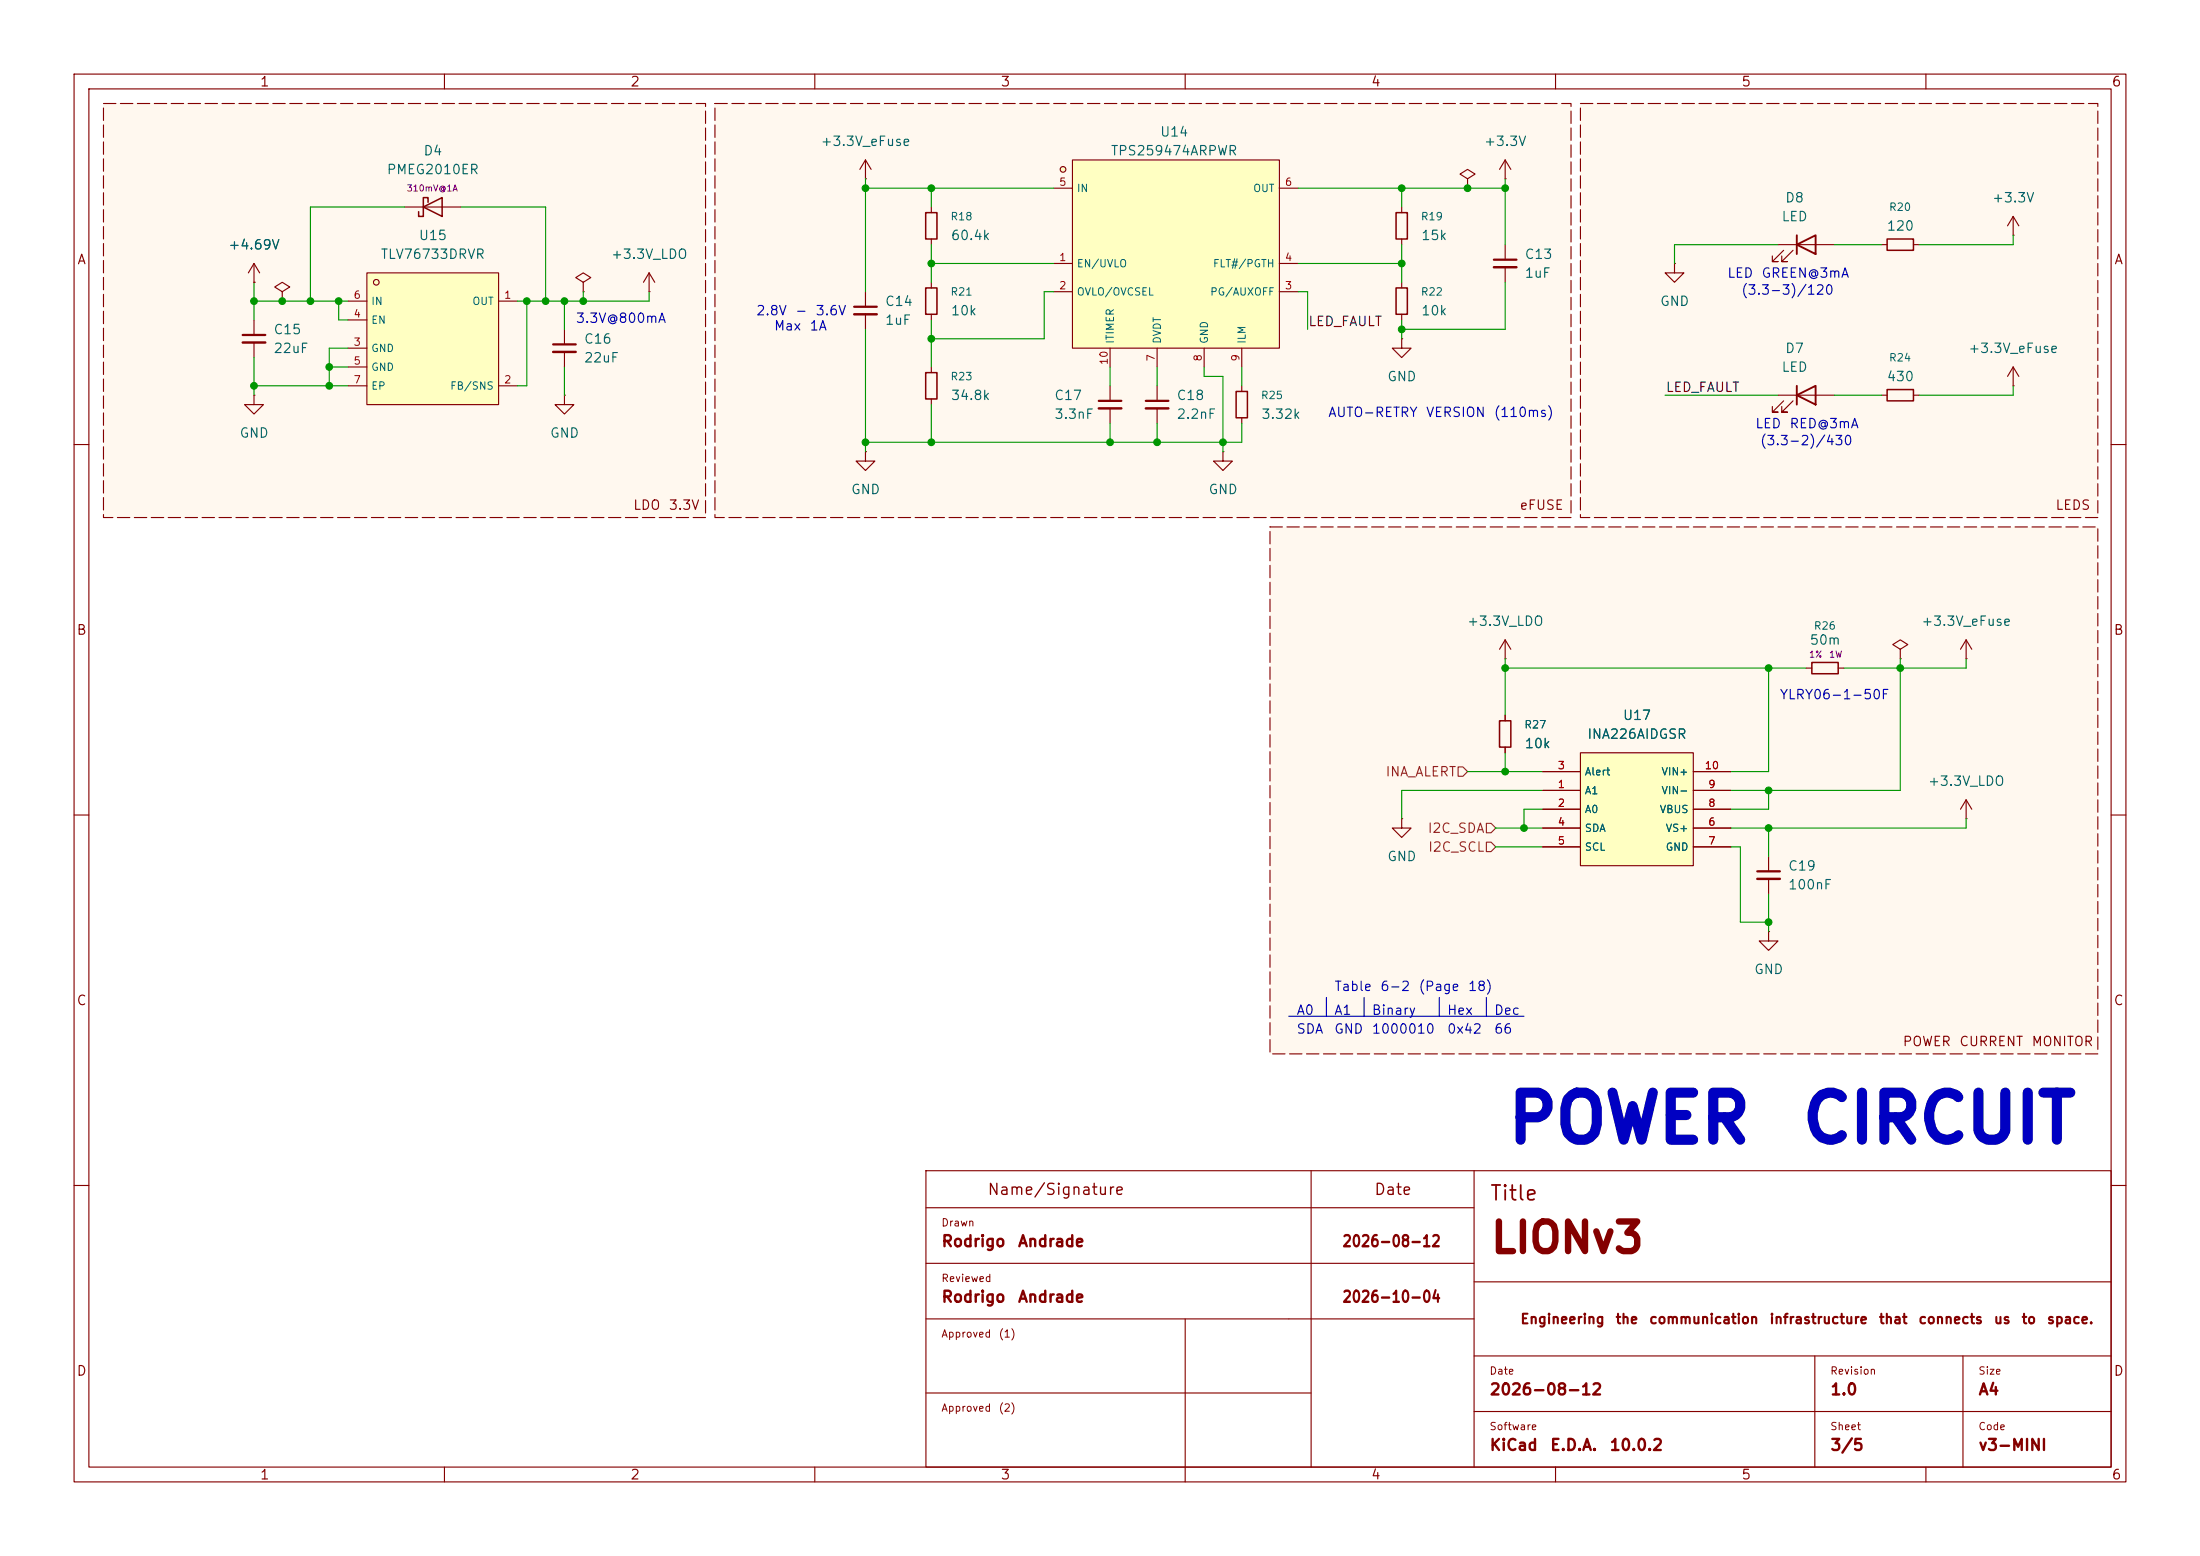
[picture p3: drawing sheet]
<svg xmlns="http://www.w3.org/2000/svg" width="297mm" height="210mm" viewBox="0 0 297 210" stroke-linecap="round" stroke-linejoin="round" font-family="sans-serif">
<g fill="none" stroke="#840000" stroke-width=".15">
<path d="M10 10h277v190h-277zM12 12h273v186h-273zM60 10v2M110 10v2M160 10v2M210 10v2M260 10v2M10 60h2M285 60h2M10 110h2M285 110h2M125 158h160v40h-160z"/>
<path d="M177 158v40M199 158v40M10 160h2M125 178h74M125 163h74M125 170.5h74M160 178v22M199 173h86M285 160h2M60 198v2M110 198v2M125 188h52"/>
<path d="M199 183h86M199 190.5h86M210 198v2M245 183v15M260 198v2M265 183v15"/>
</g>
<g fill="#fff8ef">
<path d="M96.5 14h115.6v55.9h-115.6z"/>
<path d="M171.4 71.1h111.8v71.1h-111.8z"/>
<path d="M14 14h81.2v55.9h-81.2z"/>
<path d="M213.4 14h69.8v55.9h-69.8z"/>
</g>
<path d="M115.3 41.4h3.1M148.3 54.1h3.1M154.7 54.1h3" fill="none" stroke="#840000" stroke-width=".3"/>
<path d="M115.3 42.4h3.1M148.3 55.1h3.1M154.7 55.1h3" fill="none" stroke="#840000" stroke-width=".33"/>
<g fill="none" stroke="#840000" stroke-width=".15">
<path d="M78.7 38.1l1.1-.6-1.1-.7-1 .7 1 .6v1.3M78.7 39.4h.1M87.6 39.4h.1M87.6 36.8l-.7 1.3M87.6 36.8l.8 1.3M87.6 36.8v2.6M116.8 39.4v2M189.2 27.9v.8M189.2 32.3v.7M189.2 38.1v.8M116.8 42.4v2.1M125.7 49.5v.8"/>
<path d="M125.7 53.8v.8M149.9 52.1v2M149.9 55.1v2.1M156.2 52.1v2M156.2 55.1v2.1M167.6 52.1v.7M167.6 56.4v.8M189.2 45.7v1.3h1.3l-1.3 1.3-1.2-1.3h1.2M189.2 45.7h.1M189.2 42.4v.8M254 53.3h.8M258.3 53.3h.8"/>
<path d="M271.8 52.1h.1M271.8 49.5l-.8 1.3M271.8 49.5l.7 1.3M271.8 49.5v2.6M116.8 61v1.2h1.3l-1.3 1.3-1.2-1.3h1.2M116.8 61h.1M165.1 61v1.2h1.3l-1.3 1.3-1.3-1.3h1.3M165.1 61h.1M243.8 90.2h.8M248.2 90.2h.7M256.5 87.6l1.1-.6-1.1-.6-1 .6 1 .6v1.3M256.5 88.9h.1"/>
</g>
<path d="M188.5 38.9h1.5v3.5h-1.5zM188.5 28.7h1.5v3.6h-1.5zM125 50.3h1.5v3.5h-1.5zM166.9 52.8h1.5v3.6h-1.5zM254.8 52.6h3.5v1.5h-3.5zM244.6 89.4h3.6v1.5h-3.6z" fill="none" stroke="#840000" stroke-width=".2"/>
<circle cx="143.5" cy="22.9" r=".38" fill="#ffffc2" stroke="#ffffc2" stroke-width=".14"/>
<path d="M144.8 21.6h27.9v25.4h-27.9z" fill="#ffffc2"/>
<g fill="none" stroke="#840000" stroke-width=".15">
<path d="M34.3 38.1h.1M34.3 35.6l-.8 1.2M34.3 35.6l.8 1.2M34.3 35.6v2.5M38.1 39.4l1-.7-1-.6-1 .6 1 .7v1.2M54.6 27.9h7.6M116.8 24.1h.1M116.8 21.6l-.7 1.3M116.8 21.6l.8 1.3M116.8 21.6v2.5M125.7 27.9v.8M125.7 32.3v.7"/>
<path d="M125.7 38.1v.8M142.2 35.6h2.6M142.2 39.4h2.6M142.2 25.4h2.6M144.8 21.6h27.9v25.4h-27.9zM172.7 35.6h2.6M172.7 39.4h2.6M172.7 25.4h2.6M198.1 24.1l1-.6-1-.6-1 .6 1 .6v1.3M198.1 25.4h.1M203.2 24.1h.1M203.2 21.6l-.8 1.3"/>
<path d="M203.2 21.6l.8 1.3M203.2 21.6v2.5M203.2 33v2.1M203.2 36.1v2M34.3 53.3v1.3h1.3l-1.3 1.3-1.3-1.3h1.3M34.3 53.3h.1M34.3 43.2v2M34.3 46.2v2.1M38.1 40.6h.1M76.2 44.5v2M76.2 47.5v2M125.7 42.4v.8"/>
<path d="M149.9 47v2.5M156.2 47v2.5M162.6 47v2.5M167.6 47v2.5"/>
<circle cx="143.5" cy="22.9" r=".38"/>
</g>
<path d="M201.7 35.1h3M32.8 45.2h3M74.7 46.5h3" fill="none" stroke="#840000" stroke-width=".3"/>
<path d="M201.7 36.1h3M32.8 46.2h3M74.7 47.5h3" fill="none" stroke="#840000" stroke-width=".33"/>
<path d="M57.1 27.9l2.6-1.2v2.5zM57.8 27.3v-.6h-.7v2.5h-.6v-.6M125 28.7h1.5v3.6h-1.5zM125 38.9h1.5v3.5h-1.5z" fill="none" stroke="#840000" stroke-width=".2"/>
<path d="M49.5 36.8h17.8v17.8h-17.8z" fill="#ffffc2"/>
<circle cx="50.8" cy="38.1" r=".38" fill="#ffffc2" stroke="#ffffc2" stroke-width=".14"/>
<g fill="none" stroke="#840000" stroke-width=".15">
<path d="M49.5 36.8h17.8v17.8h-17.8zM226.1 35.6v1.2h1.2l-1.2 1.3-1.3-1.3h1.3M226.1 35.6h.1M240 33h7.6M240.8 33.8l-1.5 1.5h.7h-.7v-.8M242.1 33.8l-1.6 1.5h.8h-.8v-.8M254 33h.8M258.3 33h.8M271.8 31.8h.1M271.8 29.2l-.8 1.3M271.8 29.2l.7 1.3M271.8 29.2v2.6"/>
<path d="M47 40.6h2.5M47 52.1h2.5M47 47h2.5M47 49.5h2.5M47 43.2h2.5M67.3 40.6h2.5M67.3 52.1h2.5M76.2 53.3v1.3h1.3l-1.3 1.3-1.3-1.3h1.3M76.2 53.3h.1M240 53.3h7.6M240.8 54.1l-1.5 1.5h.7h-.7v-.7M242.1 54.1l-1.6 1.5h.8h-.8v-.7"/>
<path d="M203.2 88.9h.1M203.2 86.4v2.5M203.2 96.5v.8M203.2 86.4l-.8 1.2M203.2 86.4l.8 1.2M189.2 110.5v1.3h1.3l-1.3 1.2-1.2-1.2h1.2M189.2 110.5h.1M203.2 100.8v.8M238.8 115.6v2M238.8 118.6v2.1"/>
<circle cx="50.8" cy="38.1" r=".38"/>
</g>
<path d="M254.8 32.3h3.5v1.5h-3.5zM202.4 97.3h1.6v3.5h-1.6z" fill="none" stroke="#840000" stroke-width=".2"/>
<path d="M242.6 33l2.5-1.2v2.5zM242.6 31.8v2.5M242.6 53.3l2.5-1.2v2.5zM242.6 52.1v2.5" fill="none" stroke="#840000" stroke-width=".25"/>
<path d="M237.2 117.6h3.1" fill="none" stroke="#840000" stroke-width=".3"/>
<path d="M237.2 118.6h3.1" fill="none" stroke="#840000" stroke-width=".33"/>
<path d="M213.4 101.6h15.2v15.2h-15.2z" fill="#ffffc2"/>
<g fill="none" stroke="#840000" stroke-width=".15">
<path d="M34.3 38.1h.1M38.1 40.6h.1M203.2 96.5v.8M265.4 88.9h.1M265.4 86.4l-.7 1.2M265.4 86.4l.8 1.2M265.4 86.4v2.5M203.2 100.8v.8M208.3 106.7h5.1M208.3 109.2h5.1M208.3 104.1h5.1M208.3 111.8h5.1"/>
<path d="M208.3 114.3h5.1M213.4 101.6h15.2v15.2h-15.2zM228.6 106.7h5.1M228.6 109.2h5.1M228.6 104.1h5.1M228.6 111.8h5.1M228.6 114.3h5.1M265.4 110.5h.1M265.4 108v2.5M265.4 108l-.7 1.2M265.4 108l.8 1.2M238.8 125.7v1.3h1.2l-1.2 1.3-1.3-1.3h1.3"/>
<path d="M238.8 125.7h.1"/>
</g>
<path d="M196.8 103.5h.7l.6 .6-.6 .7h-.7zM200.7 113.7h.6l.6 .6-.6 .6h-.6zM200.7 111.1h.6l.6 .7-.6 .6h-.6z" fill="none" stroke="#725600" stroke-width=".15"/>
<path d="M174 137.2h31.7M179.1 134.6v2.6M184.1 134.6v2.6M194.3 134.6v2.6M200.7 134.6v2.6" fill="none" stroke="#0000c2" stroke-width=".15"/>
<g fill="none" stroke="#009600" stroke-width=".15">
<path d="M34.3 38.1v5.1M54.6 27.9h-12.7v12.7M62.2 27.9h11.5v12.7M78.7 39.4v1.2M87.6 39.4v1.2h-17.8M116.8 25.4h25.4M116.8 24.1v15.3M125.7 25.4v2.5M125.7 33v5.1M125.7 35.6h16.5M142.2 39.4h-1.2v6.3h-15.3M175.3 25.4h27.9"/>
<path d="M175.3 39.4h1.2v5.1M175.3 35.6h13.9M189.2 25.4v2.5M189.2 33v5.1M203.2 24.1v8.9M203.2 38.1v6.4h-14M240 33h-13.9v2.6M247.6 33h6.4M271.8 31.8v1.2h-12.7M34.3 40.6h12.7M34.3 52.1h12.7M34.3 48.3v5"/>
<path d="M44.4 49.5h2.6M45.7 40.6v2.6h1.3M47 47h-2.6v5.1M71.1 40.6v11.5h-1.3M76.2 40.6v3.9M76.2 49.5v3.8M116.8 44.5v16.5M125.7 43.2v6.3M125.7 54.6v5.1M149.9 49.5v2.6M149.9 57.2v2.5M156.2 49.5v2.6"/>
<path d="M156.2 57.2v2.5M162.6 49.5v1.3h2.5v10.2M167.6 57.2v2.5h-50.8M167.6 49.5v2.6M189.2 43.2v2.5M224.8 53.3h15.2M247.6 53.3h6.4M271.8 52.1v1.2h-12.7M203.2 88.9v7.6M203.2 90.2h40.6M238.8 90.2v13.9h-5.1M256.5 88.9v17.8h-22.8"/>
<path d="M265.4 88.9v1.3h-16.5M198.1 104.1h10.2M201.9 114.3h6.4M201.9 111.8h6.4M203.2 101.6v2.5M208.3 106.7h-19.1v3.8M208.3 109.2h-2.6v2.6M233.7 114.3h1.2v10.2h3.9M238.8 106.7v2.5h-5.1M238.8 111.8v3.8M265.4 110.5v1.3h-31.7M238.8 120.7v5"/>
</g>
<path d="M14 14h81.2v55.9h-81.2zM96.5 14h115.6v55.9h-115.6zM213.4 14h69.8v55.9h-69.8zM171.4 71.1h111.8v71.1h-111.8z" fill="none" stroke="#840000" stroke-width=".15" stroke-dasharray="1.7 .6"/>
<g fill="#009600" stroke="#009600" stroke-width=".14">
<circle cx="125.7" cy="45.7" r=".46"/>
<circle cx="125.7" cy="35.6" r=".46"/>
<circle cx="205.7" cy="111.8" r=".46"/>
<circle cx="238.8" cy="124.5" r=".46"/>
<circle cx="203.2" cy="90.2" r=".46"/>
<circle cx="203.2" cy="104.1" r=".46"/>
<circle cx="45.7" cy="40.6" r=".46"/>
<circle cx="34.3" cy="40.6" r=".46"/>
<circle cx="41.9" cy="40.6" r=".46"/>
<circle cx="38.1" cy="40.6" r=".46"/>
<circle cx="34.3" cy="52.1" r=".46"/>
<circle cx="44.4" cy="49.5" r=".46"/>
<circle cx="44.4" cy="52.1" r=".46"/>
<circle cx="76.2" cy="40.6" r=".46"/>
<circle cx="73.7" cy="40.6" r=".46"/>
<circle cx="71.1" cy="40.6" r=".46"/>
<circle cx="203.2" cy="25.4" r=".46"/>
<circle cx="189.2" cy="35.6" r=".46"/>
<circle cx="189.2" cy="44.5" r=".46"/>
<circle cx="198.1" cy="25.4" r=".46"/>
<circle cx="189.2" cy="25.4" r=".46"/>
<circle cx="78.7" cy="40.6" r=".46"/>
<circle cx="116.8" cy="59.7" r=".46"/>
<circle cx="125.7" cy="25.4" r=".46"/>
<circle cx="116.8" cy="25.4" r=".46"/>
<circle cx="125.7" cy="59.7" r=".46"/>
<circle cx="165.1" cy="59.7" r=".46"/>
<circle cx="156.2" cy="59.7" r=".46"/>
<circle cx="149.9" cy="59.7" r=".46"/>
<circle cx="238.8" cy="90.2" r=".46"/>
<circle cx="256.5" cy="90.2" r=".46"/>
<circle cx="238.8" cy="106.7" r=".46"/>
<circle cx="238.8" cy="111.8" r=".46"/>
</g>
<g font-size="6.3" fill="#0000c2">
<text x="203.1" y="155.7">POWER</text>
<text x="242.9" y="155.7">CIRCUIT</text>
</g>
<text font-size="4" fill="#840000" x="201" y="170.1">LIONv3</text>
<text font-size="2" fill="#840000" x="201" y="162.5">Title</text>
<g font-size="1.5" fill="#840000">
<text x="133.2" y="161.7">Name/Signature</text>
<text x="185.4" y="161.7">Date</text>
<text x="127" y="168.7">Rodrigo</text>
<text x="137.3" y="168.7">Andrade</text>
<text x="181.1" y="168.7">2026-08-12</text>
<text x="127" y="176.2">Rodrigo</text>
<text x="137.3" y="176.2">Andrade</text>
<text x="181.1" y="176.2">2026-10-04</text>
<text x="201" y="188.7">2026-08-12</text>
<text x="247" y="188.7">1.0</text>
<text x="267" y="188.7">A4</text>
<text x="201" y="196.2">KiCad</text>
<text x="209.2" y="196.2">E.D.A.</text>
<text x="217.2" y="196.2">10.0.2</text>
<text x="247" y="196.2">3/5</text>
<text x="267" y="196.2">v3-MINI</text>
</g>
<g font-size="1.3" fill="#840000">
<text x="35" y="12">1</text>
<text x="85" y="12">2</text>
<text x="135" y="12">3</text>
<text x="185" y="12">4</text>
<text x="235" y="12">5</text>
<text x="285" y="12">6</text>
<text x="10.3" y="36">A</text>
<text x="285.3" y="36">A</text>
<text x="85.4" y="69.1">LDO</text>
<text x="90.2" y="69.1">3.3V</text>
<text x="205.1" y="69.1">eFUSE</text>
<text x="277.4" y="69.1">LEDS</text>
<text x="10.3" y="86">B</text>
<text x="285.3" y="86">B</text>
<text x="10.3" y="136">C</text>
<text x="285.3" y="136">C</text>
<text x="256.8" y="141.5">POWER</text>
<text x="264.4" y="141.5">CURRENT</text>
<text x="274.2" y="141.5">MONITOR</text>
<text x="205.2" y="179">Engineering</text>
<text x="218" y="179">the</text>
<text x="222.5" y="179">communication</text>
<text x="238.8" y="179">infrastructure</text>
<text x="253.5" y="179">that</text>
<text x="258.9" y="179">connects</text>
<text x="269.1" y="179">us</text>
<text x="272.8" y="179">to</text>
<text x="276.2" y="179">space.</text>
<text x="10.3" y="186">D</text>
<text x="285.3" y="186">D</text>
<text x="35" y="200">1</text>
<text x="85" y="200">2</text>
<text x="135" y="200">3</text>
<text x="185" y="200">4</text>
<text x="235" y="200">5</text>
<text x="285" y="200">6</text>
</g>
<g font-size="1.3" fill="#006464">
<text x="52.1" y="23.8">PMEG2010ER</text>
<text x="57.1" y="21.3">D4</text>
<text x="110.7" y="20">+3.3V_eFuse</text>
<text x="149.9" y="21.3">TPS259474ARPWR</text>
<text x="156.5" y="18.8">U14</text>
<text x="200.3" y="20">+3.3V</text>
<text x="240.9" y="27.6">D8</text>
<text x="268.8" y="27.6">+3.3V</text>
<text x="30.7" y="34">+4.69V</text>
<text x="51.3" y="35.3">TLV76733DRVR</text>
<text x="56.4" y="32.7">U15</text>
<text x="82.4" y="35.3">+3.3V_LDO</text>
<text x="128.3" y="32.7">60.4k</text>
<text x="191.8" y="32.7">15k</text>
<text x="205.7" y="35.3">C13</text>
<text x="240.4" y="30.2">LED</text>
<text x="254.6" y="31.5">120</text>
<text x="119.4" y="41.6">C14</text>
<text x="205.7" y="37.8">1uF</text>
<text x="224" y="41.6">GND</text>
<text x="36.8" y="45.4">C15</text>
<text x="36.8" y="48">22uF</text>
<text x="78.7" y="46.7">C16</text>
<text x="119.4" y="44.2">1uF</text>
<text x="128.3" y="42.9">10k</text>
<text x="191.8" y="42.9">10k</text>
<text x="240.9" y="48">D7</text>
<text x="265.6" y="48">+3.3V_eFuse</text>
<text x="78.7" y="49.2">22uF</text>
<text x="187.2" y="51.8">GND</text>
<text x="240.4" y="50.5">LED</text>
<text x="254.6" y="51.8">430</text>
<text x="32.3" y="59.4">GND</text>
<text x="74.2" y="59.4">GND</text>
<text x="128.3" y="54.3">34.8k</text>
<text x="142.2" y="54.3">C17</text>
<text x="142.2" y="56.9">3.3nF</text>
<text x="158.8" y="54.3">C18</text>
<text x="158.8" y="56.8">2.2nF</text>
<text x="170.2" y="56.9">3.32k</text>
<text x="114.8" y="67">GND</text>
<text x="163.1" y="67">GND</text>
<text x="198" y="84.8">+3.3V_LDO</text>
<text x="244.2" y="87.3">50m</text>
<text x="259.3" y="84.8">+3.3V_eFuse</text>
<text x="205.7" y="101.3">10k</text>
<text x="214.2" y="100">INA226AIDGSR</text>
<text x="219" y="97.5">U17</text>
<text x="260.2" y="106.4">+3.3V_LDO</text>
<text x="187.2" y="116.5">GND</text>
<text x="241.3" y="117.8">C19</text>
<text x="241.3" y="120.4">100nF</text>
<text x="236.7" y="131.8">GND</text>
</g>
<g font-size="1.3" fill="#0000c2">
<text x="233.1" y="37.8">LED</text>
<text x="235" y="40.1">(3.3-3)/120</text>
<text x="237.7" y="37.8">GREEN@3mA</text>
<text x="77.6" y="43.9">3.3V@800mA</text>
<text x="102" y="42.9">2.8V</text>
<text x="104.4" y="44.9">Max</text>
<text x="107.3" y="42.9">-</text>
<text x="109.2" y="44.9">1A</text>
<text x="110" y="42.9">3.6V</text>
<text x="179.2" y="56.6">AUTO-RETRY</text>
<text x="192.4" y="56.6">VERSION</text>
<text x="201.6" y="56.6">(110ms)</text>
<text x="236.9" y="58.1">LED</text>
<text x="241.5" y="58.1">RED@3mA</text>
<text x="237.5" y="60.4">(3.3-2)/430</text>
<text x="240.2" y="94.7">YLRY06-1-50F</text>
<text x="174.9" y="137.3">A0</text>
<text x="180" y="137.3">A1</text>
<text x="180.1" y="134.1">Table</text>
<text x="185.1" y="137.3">Binary</text>
<text x="186.2" y="134.1">6-2</text>
<text x="191.4" y="134.1">(Page</text>
<text x="195.3" y="137.3">Hex</text>
<text x="198.1" y="134.1">18)</text>
<text x="201.6" y="137.3">Dec</text>
<text x="174.9" y="139.8">SDA</text>
<text x="180" y="139.8">GND</text>
<text x="185.1" y="139.8">1000010</text>
<text x="195.3" y="139.8">0x42</text>
<text x="201.6" y="139.8">66</text>
</g>
<g font-size="1.3" fill="#0f0f0f">
<text x="176.5" y="44.3">LED_FAULT</text>
<text x="224.8" y="53.2">LED_FAULT</text>
</g>
<g font-size="1.3" fill="#725600">
<text x="187" y="105.1">INA_ALERT</text>
<text x="192.6" y="112.7">I2C_SDA</text>
<text x="192.7" y="115.3">I2C_SCL</text>
</g>
<g font-size="1" fill="#006464">
<text x="128.2" y="30">R18</text>
<text x="145.3" y="26.2">IN</text>
<text x="169.1" y="26.2">OUT</text>
<text x="191.7" y="30">R19</text>
<text x="254.9" y="28.7">R20</text>
<text x="50" y="41.4">IN</text>
<text x="63.7" y="41.4">OUT</text>
<text x="128.2" y="40.1">R21</text>
<text x="145.3" y="36.3">EN/UVLO</text>
<text x="145.3" y="40.1">OVLO/OVCSEL</text>
<text x="163.3" y="40.1">PG/AUXOFF</text>
<text x="163.7" y="36.3">FLT#/PGTH</text>
<text x="191.7" y="40.1">R22</text>
<text x="50" y="47.8">GND</text>
<text x="50" y="43.9">EN</text>
<text x="150.6" y="46.5" transform="rotate(-90 150.6 46.5)">ITIMER</text>
<text x="157" y="46.5" transform="rotate(-90 157 46.5)">DVDT</text>
<text x="163.3" y="46.5" transform="rotate(-90 163.3 46.5)">GND</text>
<text x="168.4" y="46.5" transform="rotate(-90 168.4 46.5)">ILM</text>
<text x="50" y="50.3">GND</text>
<text x="50" y="52.8">EP</text>
<text x="60.7" y="52.8">FB/SNS</text>
<text x="128.2" y="51.6">R23</text>
<text x="254.9" y="49">R24</text>
<text x="170.1" y="54.1">R25</text>
<text x="244.8" y="85.2">R26</text>
<text x="205.7" y="98.6">R27</text>
<text x="213.9" y="107.4">A1</text>
<text x="213.9" y="104.9">Alert</text>
<text x="224.2" y="107.4">VIN-</text>
<text x="224.2" y="104.9">VIN+</text>
<text x="213.9" y="110">A0</text>
<text x="213.9" y="112.5">SDA</text>
<text x="224" y="110">VBUS</text>
<text x="224.8" y="112.5">VS+</text>
<text x="213.9" y="115.1">SCL</text>
<text x="224.8" y="115.1">GND</text>
</g>
<g font-size="1" fill="#a90000">
<text x="142.9" y="25.3">5</text>
<text x="173.4" y="25.3">6</text>
<text x="142.9" y="35.5">1</text>
<text x="173.4" y="35.5">4</text>
<text x="47.7" y="40.6">6</text>
<text x="68" y="40.6">1</text>
<text x="142.9" y="39.3">2</text>
<text x="173.4" y="39.3">3</text>
<text x="47.7" y="46.9">3</text>
<text x="47.7" y="43.1">4</text>
<text x="47.7" y="49.5">5</text>
<text x="47.7" y="52">7</text>
<text x="68" y="52">2</text>
<text x="149.8" y="49.3" transform="rotate(-90 149.8 49.3)">10</text>
<text x="156.1" y="48.9" transform="rotate(-90 156.1 48.9)">7</text>
<text x="162.5" y="48.9" transform="rotate(-90 162.5 48.9)">8</text>
<text x="167.6" y="48.9" transform="rotate(-90 167.6 48.9)">9</text>
<text x="210.2" y="106.6">1</text>
<text x="210.2" y="104.1">3</text>
<text x="230.1" y="104.1">10</text>
<text x="230.5" y="106.6">9</text>
<text x="210.2" y="109.1">2</text>
<text x="210.2" y="111.7">4</text>
<text x="230.5" y="111.7">6</text>
<text x="230.5" y="109.1">8</text>
<text x="210.2" y="114.2">5</text>
<text x="230.5" y="114.2">7</text>
</g>
<g font-size="1" fill="#840000">
<text x="127" y="165.8">Drawn</text>
<text x="127" y="173.3">Reviewed</text>
<text x="127" y="180.8">Approved</text>
<text x="134.7" y="180.8">(1)</text>
<text x="201" y="185.8">Date</text>
<text x="247" y="185.8">Revision</text>
<text x="267" y="185.8">Size</text>
<text x="127" y="190.8">Approved</text>
<text x="134.7" y="190.8">(2)</text>
<text x="201" y="193.3">Software</text>
<text x="247" y="193.3">Sheet</text>
<text x="267" y="193.3">Code</text>
</g>
<g font-size=".8" fill="#840084">
<text x="54.8" y="26">310mV@1A</text>
<text x="244.1" y="89">1%</text>
<text x="246.9" y="89">1W</text>
</g>
</svg>
